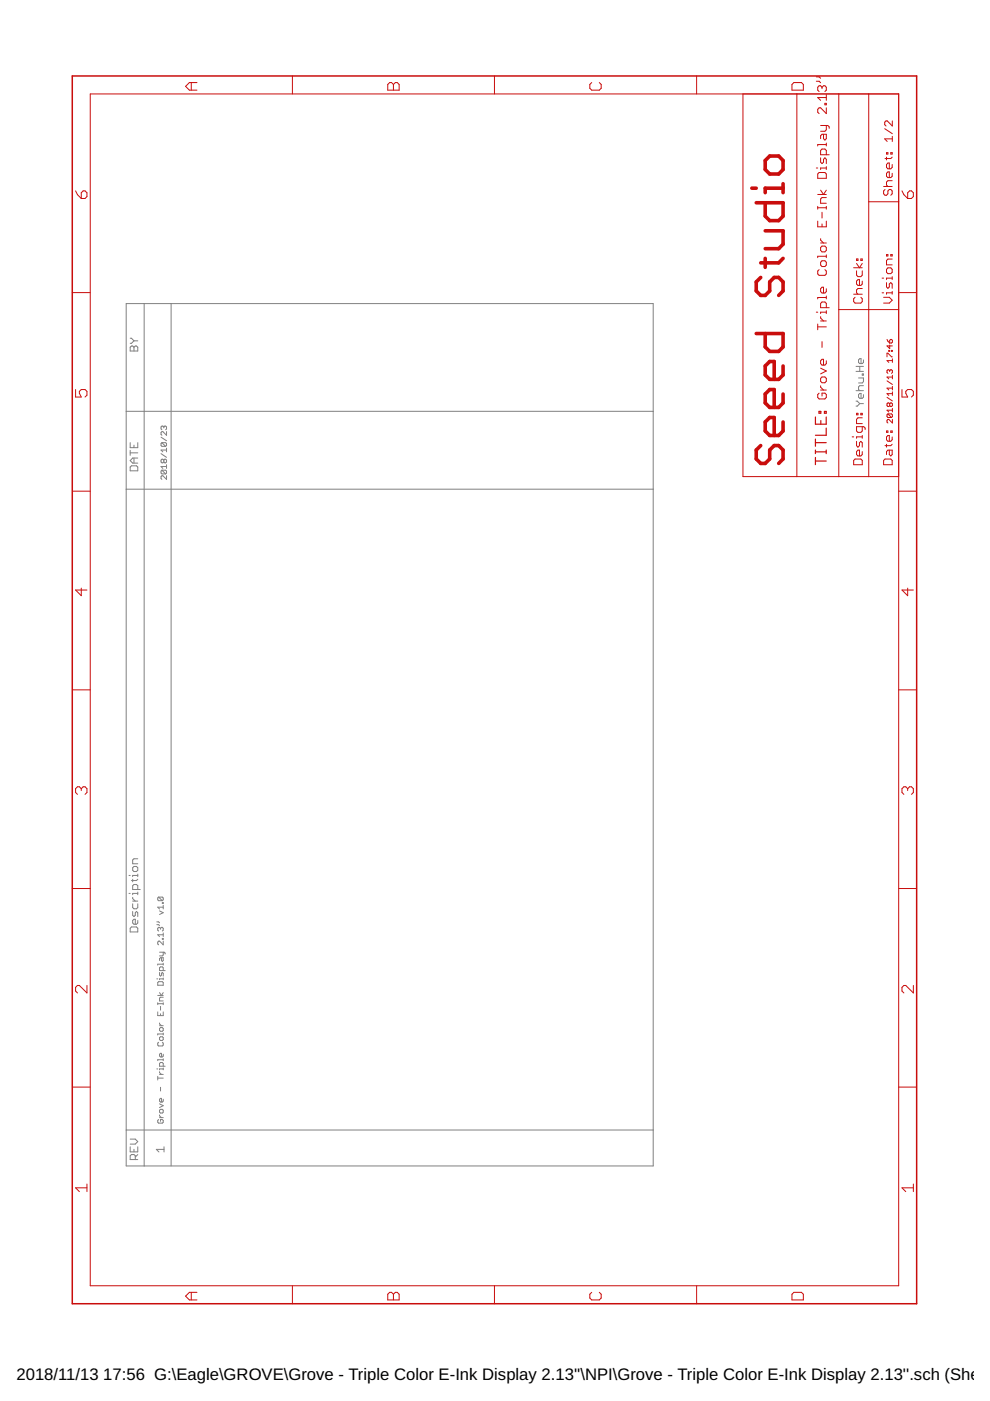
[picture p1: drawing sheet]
<svg xmlns="http://www.w3.org/2000/svg" width="210mm" height="297mm" viewBox="0 0 210 297" stroke-linecap="round" stroke-linejoin="round" font-family="sans-serif">
<g fill="none" stroke="#808080" stroke-width=".21">
<path d="M26.8 64.4h111.7v182.8h-111.7zM27.6 73.6l.3-.2h.2l.3 .2 .3-.2h.2l.3 .2v.8h-1.6zM27.6 71.7h.3l.5 .6M28.4 73.6v.8M28.4 72.3l-.5 .5h-.3M28.4 72.3h.8M30.6 64.4v182.8M36.3 64.4v182.8M181.5 78.7h1.6M181.5 77.7h1.6M182.3 77.7v1M182.8 79.3h.3v.2h-.3z"/>
<path d="M183.1 76.3v.5l-.3 .3h-.5l-.3-.3v-.5l.3-.2h.3v1M26.8 87.2h111.7M27.6 93.9v1h1.6v-1M27.6 95.5v1M27.6 99l.3-.2h1l.3 .2v.8h-1.6zM27.6 96h1.6M28.4 94.4v.5M28.4 97.1v1.1M29.2 97.1h-1.1l-.5 .6 .5 .5h1.1M34.1 96.2l1.2 .8M34.1 92.7l1.2 .8M34.3 93.9h.8l.2 .1v.4l-.2 .2"/>
<path d="M34.3 99.7h.8l.2 .2v.4l-.2 .2M34.3 93.9l-.2 .1v.4l.2 .2h.8M34.3 99.7l-.2 .2v.4l.2 .2h.8M34.3 99.7l.8 .8M34.3 93.9l.8 .7M34.7 90.5l.2-.2 .4 .2v.4l-.2 .2M34.7 97.6l.2-.2 .4 .2v.3l-.2 .2-.4-.2M34.7 90.5l-.2-.2-.4 .2v.4l.2 .2M34.7 97.6l-.2-.2-.4 .2v.3l.2 .2 .4-.2M34.7 90.5v.2M34.7 97.6v.3M35.3 91.5v.8l-.8-.8-.4 .2v.4l.2 .2"/>
<path d="M35.3 95v.8M35.3 98.5v.8M35.3 98.9h-1.2l.4 .4M35.3 95.4h-1.2l.4 .4M181.5 85h.3l.5 .6M181.5 82.8h1.6M182 80.1h1.1v.8l-.3 .3h-.8M182.3 85.6l-.5 .5h-.3M182.3 85.6h.8M183.1 83.7v.5l-.3 .3h-.5l-.3-.3v-.5l.3-.3h.3v1.1M183.1 81.8h-.8l-.3 .2v.6l.3 .2M26.8 103.7h111.7"/>
<path d="M35.3 100.9v.7l-.8-.7-.4 .2v.4l.2 .1M27.3 189.4h.3M27.3 185.6h.3M27.6 196.8l.3-.3h1l.3 .3v.8h-1.6zM28.1 193.3v.8l.3 .2 .3-.2v-.6l.2-.2 .3 .2v.8M28.1 184l.3-.3h.5l.3 .3v.5l-.3 .3h-.5l-.3-.3zM28.1 191.6v.8l.3 .3h.5l.3-.3v-.8M28.1 186.4v.6M28.1 190.2v.3l.6 .6M28.1 191.1h1.1M29.2 195.2v.5l-.3 .3h-.5l-.3-.3v-.5l.3-.3h.3v1.1M29.2 185.3v.6"/>
<path d="M29.2 188.6v-.8l-.3-.3h-.5l-.3 .3v.8h1.6M29.2 189.1v.6M29.2 182.1h-.8l-.3 .2v.8h1.1M29.2 185.6h-1.1v.3M29.2 189.4h-1.1v.3M29.2 186.4l-.3 .3h-1M33.3 196h.3l.2 .2M33.3 195.5h.3l.2 .1M33.6 190.2l-.2 .2v.4l.2 .2h.8M33.6 190.2h.8l.2 .2v.4l-.2 .2M33.6 190.2l.8 .8M33.8 193.1l.8 .4-.8 .4"/>
<path d="M34 196.8l-.2-.2-.4 .2v.4l.2 .2M34 196.8l.2-.2 .4 .2v.4l-.2 .2M34 196.8v.2M34.4 191.4h.2v.2h-.2zM34.4 199h.2v.2h-.2zM34.6 199.5v.8l-.8-.8-.4 .2v.4l.2 .2M34.6 191.9v.8M34.6 197.8v.8M34.6 198.2h-1.2l.4 .4M34.6 192.3h-1.2l.4 .4M33.3 207.5h.1M33.4 208.3l.2-.2h.8l.2 .2v.6h-1.2z"/>
<path d="M33.4 212.6v.4M33.4 214.5v.8h1.2v-.8M33.4 212.8h1.2M33.4 211.1h1.2M33.8 206.2v.6l.2 .1 .4-.7 .2 .2v.5M33.8 218.1l.2-.2h.4l.2 .2v.4l-.2 .2h-.4l-.2-.2zM33.8 216.9v.2l.4 .4M33.8 217.5h.8M33.8 210.5l.4 .6 .4-.6M33.8 201.9h1l.2 .4M34 213.4v.8M34 214.9v.4"/>
<path d="M34.2 203.1v.5l.2 .2 .2-.2v-.5h-.6l-.2 .1v.4M34.6 204.4h-1.2v.2M34.6 219.2h-1.2v.2M34.6 201.9v.6l-.2 .2h-.6M34.6 204.2v.4M34.6 205.8v-.6l-.2-.2h-.4l-.2 .2v.6h1.2M34.6 207.3v.4M34.6 212.6v.4M34.6 219v.4M34.6 207.5h-.8v.2M34.6 211.4h-.6l-.2 .2v.6h.8M26.8 239.6h111.7"/>
<path d="M33.3 226.6h.1M33.4 228.2v.8M33.4 228.6h1.2M33.6 237.4l-.2 .2v.3l.2 .2h.8l.2-.2v-.3l-.2-.2h-.4v.3M33.6 221l-.2 .2v.4l.2 .2h.8l.2-.2v-.4l-.2-.2M33.8 220l.2-.2h.4l.2 .2v.4l-.2 .2h-.4l-.2-.2zM33.8 235.4l.2-.2h.4l.2 .2v.4l-.2 .2h-.4l-.2-.2zM33.8 237h.8M33.8 236.4v.2l.4 .4M33.8 227.2v.2l.4 .4M33.8 234l.8 .4-.8 .4M33.8 227.8h.8"/>
<path d="M34 230.5v.8M34.6 224.7h-1.2v.2M34.6 223.5v.4l-.2 .2h-.4l-.2-.2v-.4l.4-.2v.8M34.6 224.5v.4M34.6 226.1v-.6l-.2-.2h-.4l-.2 .2v.6h1.2M34.6 226.4v.4M34.6 233.1v.3l-.2 .3h-.4l-.2-.3v-.3l.4-.2v.8M34.6 226.6h-.8v.2M27.6 243.1v1.1h1.6v-1.1M27.6 241.5h1.1l.5 .5-.5 .6h-1.1M28.4 243.7v.5M28.7 245.9v-.9l-.3-.2h-.5l-.3 .2v.9h1.6"/>
<path d="M29.2 244.8l-.5 .5M34.8 243.7h-1.7l.6 .5M34.8 243.1v1.1"/>
</g>
<g fill="none" stroke="#c90d0c" stroke-width=".21">
<path d="M19.1 19.9h171.4v252.7h-171.4zM40.6 17.5v1.6M41.8 17.5h-1.6l-.9 .8 .9 .8h1.6M62 16.1v3.8M82.2 17.9l.4-.4h.4l.4 .4 .4-.4h.4l.4 .4v1.2h-2.4zM83.4 17.9v1.2M104.8 16.1v3.8M125.5 17.5l-.4 .4v.8l.4 .4h1.6l.4-.4v-.8l-.4-.4M147.7 16.1v3.8M157.5 19.9v81.1h33M167.9 17.9l.4-.4h1.6l.4 .4v1.2h-2.4zM169 19.9v81.1"/>
<path d="M173.1 17.2h.6l.3 .3M173.1 16.3h.6l.3 .3M174.3 18.5l-.3-.3h-.3l-.3 .3v.6l.3 .3M174.3 18.5l.3-.3h.3l.3 .3v.6l-.3 .3M174.3 18.5v.3M177.8 19.9v81.1M184.2 19.9v81.1M173.1 35.6h.3M173.7 36.6h1.2l.3 .3v.9h-1.8v-.9zM174 33.5v.9l.3 .3 .3-.3v-.6l.3-.3 .3 .3v.9M174 26.6h1.5l.3 .3v.3M174.6 28.5v.9l.3 .3 .3-.3v-.9h-.9l-.3 .3v.6"/>
<path d="M174.9 21.9h.3v.3h-.3zM175.2 22.9v1.2l-1.2-1.2h-.3l-.3 .3v.6l.3 .3M175.2 30.6h-1.8v.3M175.2 20.1v1.2M175.2 26.6v.9l-.3 .3h-.9M175.2 30.3v.6M175.2 32.8v-.9l-.3-.3h-.6l-.3 .3v.9h1.8M175.2 35.3v.6M175.2 35.6h-1.2v.3M175.2 20.7h-1.8l.6 .6M187.3 39.5h1.9M187.6 27.3l1.6 1"/>
<path d="M188 32.4h.3v.3h-.3zM188 33.3v.6M188.9 32.4h.3v.3h-.3zM189.2 34.9v.6l-.3 .3h-.6l-.3-.3v-.6l.3-.3h.3v1.2M189.2 36.7v.7l-.3 .3h-.6l-.3-.3v-.7l.3-.3h.3v1.3M189.2 38.3h-.9l-.3 .3v.6l.3 .3M189.2 33.3l-.3 .3h-1.3M189.2 29.4h-1.6l.5 .6M189.2 25.6v1.1l-1.1-1.1h-.2l-.3 .3v.5l.3 .3M189.2 28.9v1.1M16 40.5l.4 .8 .8 .8M17.6 40.5h.4l.4 .4v.8l-.4 .4h-.8v-1.2z"/>
<path d="M173.4 43.8v.5M173.4 46.9v1.2h1.8v-1.2M173.4 44h1.8M173.4 41.2h1.8M173.7 57.2l-.3 .3v.6l.3 .3h1.2l.3-.3v-.6l-.3-.3M174 52.5l.3-.3h.6l.3 .3v.6l-.3 .3h-.6l-.3-.3zM174 50.6v.3l.6 .6M174 51.5h1.2M174 40.3l.6 .9 .6-.9M174.3 55.3h.6l.3 .3v.6l-.3 .3h-.6l-.3-.3v-.6zM174.3 45v1.2M174.3 47.5v.6"/>
<path d="M175.2 54.3h-1.8v.3M175.2 43.8v.5M175.2 54v.6M175.2 41.9h-.9l-.3 .3v.9h1.2M181 56.8h1.8M181.6 57.4v.9l.3 .4h.6l.3-.4v-.9M181.6 54.9h.3v.3h-.3zM181.6 55.9l.6 .9 .6-.9M182.5 54.9h.3v.3h-.3zM182.8 59.6v.6l-.3 .3h-.6l-.3-.3v-.6l.3-.3h.3v1.2M184.2 42.8h6.3M187 59h.3"/>
<path d="M187.6 40.2l-.3 .3v.6l.3 .3h.4l.3-.3v-.6l.3-.3h.3l.3 .3v.6l-.3 .3M188 59.9v.9l.3 .3 .3-.3v-.6l.3-.3 .3 .3v.9M188 54h.3v.3h-.3zM188.3 56.8h.6l.3 .3v.6l-.3 .3h-.6l-.3-.3v-.6zM188.9 54h.3v.3h-.3zM189.2 58.7v.6M189.2 54.9h-.9l-.3 .3v1h1.2M189.2 59h-1.2v.3M191.2 40.5l.4 .8 .8 .8M192.4 40.9l.4-.4h.5l.4 .4v.8l-.4 .4h-.9zM15.3 62h3.8M173.1 66.2h.3"/>
<path d="M173.4 68.7v1.2M173.4 69.3h1.8M174 67.1v.3l.6 .7M174 78.1l1.2 .6-1.2 .6M174 68.1h1.2M174.3 72.4v1.3M175.2 63.1h-1.8v.3M175.2 61.2v.6l-.3 .3h-.6l-.3-.3v-.6l.3-.3h.3v1.2M175.2 62.8v.6M175.2 65.2v-.9l-.3-.3h-.6l-.3 .3v.9h1.8M175.2 65.9v.6M175.2 76.5v.6l-.3 .3h-.6l-.3-.3v-.6l.3-.3h.3v1.2"/>
<path d="M175.2 66.2h-1.2v.3M177.8 65.6h12.7M181 62.4h1.8M181.3 63l-.3 .4v.5l.3 .4h1.2l.3-.4v-.5l-.3-.4M182.8 61.2h-.9l-.3 .3v.6l.3 .3M187 62.1h.3M187.3 63h1.3l.6 .6-.6 .7h-1.3M188.1 75.6v-.7l1.1 .7M188.1 72l.5 .7M188.4 74.3h.2v.2h-.2zM188.6 72.2l.4-.2 .2 .2v.3l-.2 .2h-.4zM188.6 78.6l.2-.2 .4 .2v.4l-.2 .2"/>
<path d="M188.6 78.6l-.2-.2-.3 .2v.4l.2 .2M188.6 73.2v.7l-.5-.6h1.1M188.6 78.6v.2M189 74.3h.2v.2h-.2zM189.2 61.8v.6M189.2 62.1h-1.2v.3M189.2 79.9h-1.1l.3 .4M189.2 76.1v.7M189.2 79.6v.7M189.2 76.5h-1.1l.3 .3M190.5 62h3.9M16 82.6v1.6h1.2l-.4-.8v-.4l.4-.4h.8l.4 .4v.8l-.4 .4"/>
<path d="M173.7 83.4l-.3 .3v.6l.3 .3h1.2l.3-.3v-.6l-.3-.3h-.6v.6M174 80.2l.3-.3h.6l.3 .3v.6l-.3 .4h-.6l-.3-.4zM174 82.7h1.2M174 81.8v.3l.6 .6M180.7 92.6h.3M181 97.6l.3-.3h1.2l.3 .3v.9h-1.8zM181.6 93.6v.9l.3 .3 .3-.3v-.6l.3-.3 .3 .3v.9M181.6 87.6h.3v.3h-.3zM182.5 87.6h.3v.3h-.3zM182.8 90.5v.9l-.3 .3h-.6l-.3-.3v-.9h1.5l.3 .3v.3M182.8 92.3v.6M182.8 95.8v.6l-.3 .3h-.6l-.3-.3v-.6l.3-.4h.3v1.3"/>
<path d="M182.8 88.6h-.9l-.3 .3v.9h1.2M182.8 92.6h-1.2v.3M187.3 97.6l.3-.3h1.3l.3 .3v.9h-1.9zM188 91.4h.3v.3h-.3zM188 94.2v.6M188.1 84.2l1.1 .8M188.1 80.8l1.1 .7M188.3 87.8h.7l.2 .1v.4l-.2 .2M188.3 87.8l-.2 .1v.4l.2 .2h.7M188.3 87.8l.7 .7M188.6 95.4v1l.3 .3 .3-.3v-1h-.9l-.3 .4v.6M188.6 85.6l.2-.2 .4 .2v.4l-.2 .2-.4-.2"/>
<path d="M188.6 85.6l-.2-.2-.3 .2v.4l.2 .2 .3-.2M188.6 85.6v.4M188.9 91.4h.3v.3h-.3zM189.2 92.6v.6l-.3 .4h-.6l-.3-.4v-.6l.3-.3h.3v1.3M189.2 94.2l-.3 .3h-1.3M189.2 81.9v.8M189.2 83.1v.7M189.2 86.6v.8M189.2 88.9v.8l-.8-.8-.3 .2v.4l.2 .2M189.2 87h-1.1l.3 .4M189.2 83.5h-1.1l.3 .3M189.2 82.3h-1.1l.3 .4"/>
<path d="M191.2 82.6v1.6h1.2l-.4-.8v-.4l.4-.4h.9l.4 .4v.8l-.4 .4M15.3 104.1h3.8M190.5 104.1h3.9M17.2 124.7v1.6l-1.2-1.2h2.4M192.4 124.7v1.6l-1.2-1.2h2.5M15.3 146.3h3.8M190.5 146.3h3.9M17.2 167.2l-.4-.4h-.4l-.4 .4v.8l.4 .4M17.2 167.2l.4-.4h.4l.4 .4v.8l-.4 .4M17.2 167.2v.4M192.4 167.2l.4-.4h.5l.4 .4v.8l-.4 .4M192.4 167.2l-.4-.4h-.4l-.4 .4v.8l.4 .4"/>
<path d="M192.4 167.2v.4M15.3 188.4h3.8M190.5 188.4h3.9M18.4 208.9v1.6l-1.6-1.6h-.4l-.4 .4v.8l.4 .4M193.7 208.9v1.6l-1.7-1.6h-.4l-.4 .4v.8l.4 .4M15.3 230.5h3.8M190.5 230.5h3.9M18.4 251.8h-2.4l.8 .8M18.4 251v1.6M193.7 251.8h-2.5l.8 .8M193.7 251v1.6M40.6 274v1.6"/>
<path d="M41.8 274h-1.6l-.9 .8 .9 .8h1.6M62 272.6v3.8M82.2 274.4l.4-.4h.4l.4 .4 .4-.4h.4l.4 .4v1.2h-2.4zM83.4 274.4v1.2M104.8 272.6v3.8M125.5 274l-.4 .4v.8l.4 .4h1.6l.4-.4v-.8l-.4-.4M147.7 272.6v3.8M167.9 274.4l.4-.4h1.6l.4 .4v1.2h-2.4z"/>
</g>
<g fill="none" stroke="#c90d0c" stroke-width=".76">
<path d="M159.4 39.9h.9M162.2 34l1-.9h1.9l.9 .9v1.9l-.9 1h-1.9l-1-1zM166 38.9v2M166 39.9h-3.8v1M160.3 43h5.7v2.8l-.9 1h-1.9l-1-1v-2.8M161.3 58.8l-1 1v1.9l1 .9h.9l1-.9v-1.9l.9-1h1l.9 1v1.9l-.9 .9M162.2 48.9h3.8v2.9l-.9 .9h-2.9M162.2 54.8v1.9M166 54.8l-.9 .9h-3.8M160.3 70.7h5.7v2.9l-.9 .9h-1.9l-1-.9v-2.9M166 77.6v1.9l-.9 .9h-1.9l-1-.9v-1.9l1-1h.9v3.8M161.3 94.5l-1 .9v1.9l1 1h.9l1-1v-1.9l.9-.9h1l.9 .9v1.9l-.9 1"/>
<path d="M166 83.5v1.9l-.9 1h-1.9l-1-1v-1.9l1-.9h.9v3.8M166 89.5v1.9l-.9 .9h-1.9l-1-.9v-1.9l1-1h.9v3.8"/>
</g>
<path d="M172.9 97.7h2.3M172.9 88.4v1.5h2.3v-1.5M172.9 93.1v1.5M172.9 95.4v.8M172.9 97v1.5M172.9 95.8h2.3M172.9 93.9h2.3M173.7 87.2h.3v.4h-.3zM174 89.2v.7M174.8 87.2h.4v.4h-.4zM175.2 90.8v1.5h-2.3M175.2 95.4v.8" fill="none" stroke="#c90d0c" stroke-width=".25"/>
<path d="M15.3 16.1h179.1v260.3h-179.1z" fill="none" stroke="#c90d0c" stroke-width=".32"/>
<g font-size="3.5">
<text x="3.5" y="292.5">2018/11/13</text>
<text x="21.9" y="292.5">17:56 G:\Eagle\GROVE\Grove - Triple Color E-Ink Display 2.13''\NPI\Grove - Triple Color E-Ink Display 2.13''.sch (Sheet:</text>
</g>
</svg>
